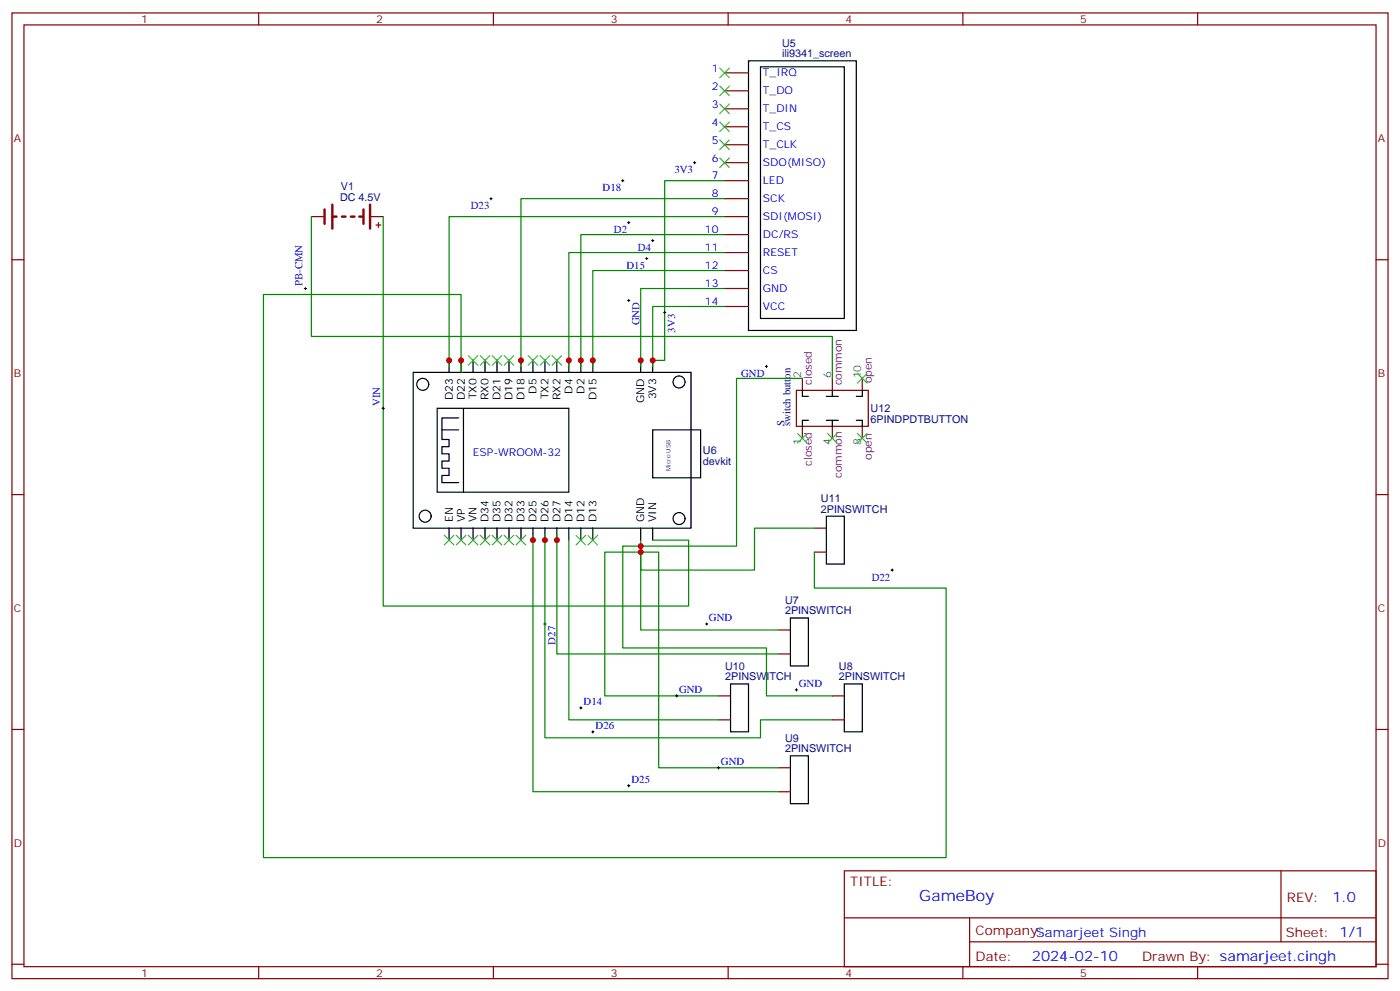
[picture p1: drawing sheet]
<svg xmlns="http://www.w3.org/2000/svg" width="412mm" height="292mm" viewBox="0 0 412 292" stroke-linecap="round" stroke-linejoin="round" font-family="sans-serif">
<g fill="none" stroke="#870000" stroke-width=".35">
<path d="M3.5 3.8h405.4v284.3h-405.4zM7.1 7.3h398.2v277.3h-398.2zM76.2 3.8v3.5M145.3 3.8v3.5M214.5 3.8v3.5M283.6 3.8v3.5M352.8 3.8v3.5M213.4 21.4h7.1M213.4 26.7h7.1M213.4 32h7.1M213.4 37.3h7.1M213.4 42.6h7.1"/>
<path d="M213.4 47.9h7.1M213.4 53.2h7.1M213.4 58.5h7.1M3.5 76.5h3.6M91.7 63.8h3.5M109.4 63.8h3.5M110.8 66.3h1.4M111.5 65.5v1.5M213.4 63.8h7.1M213.4 69.1h7.1M213.4 74.4h7.1M213.4 79.7h7.1"/>
<path d="M405.3 76.5h3.6M213.4 84.9h7.1M213.4 90.2h7.1M236.4 111.4v3.5M245.2 111.4v3.5M254 111.4v3.5M236.4 125.5v3.5M245.2 125.5v3.5M254 125.5v3.5M3.5 145.6h3.6M239.9 155.5h3.5M405.3 145.6h3.6"/>
<path d="M239.9 162.6h3.5M229.3 185.5h3.5M229.3 192.5h3.5M3.5 214.8h3.6M211.7 204.9h3.5M211.7 211.9h3.5M245.2 204.9h3.5M245.2 211.9h3.5M405.3 214.8h3.6M229.3 226.1h3.5M229.3 233.1h3.5M248.7 256.4h156.6v28.2h-156.6z"/>
<path d="M377.3 256.4v20.9M248.7 270.2h156.5M285.6 277.3h119.6M285.6 270.2v14.2M3.5 283.9h3.6M76.2 284.6v3.5M145.3 284.6v3.5M214.5 284.6v3.5M283.6 284.6v3.5M352.8 284.6v3.5M405.3 283.9h3.6"/>
</g>
<g fill="none" stroke="#000" stroke-width=".35">
<path d="M220.5 17.9h31.7v79.4h-31.7zM224 19.7h24.7v74.1h-24.7zM121.7 109.6h81.9v45.9h-81.9zM132.3 106.1v3.5M135.8 106.1v3.5M139.3 106.1v3.5M142.9 106.1v3.5M146.4 106.1v3.5M149.9 106.1v3.5M153.5 106.1v3.5M157 106.1v3.5M160.5 106.1v3.5"/>
<path d="M164 106.1v3.5M167.6 106.1v3.5M171.1 106.1v3.5M174.6 106.1v3.5M188.7 106.1v3.5M192.3 106.1v3.5M236.4 114.9v1.8h1.7M243.4 116.7h1.8M245.2 114.9v1.8M245.2 116.7h1.7M254 114.9v1.8h-1.8M128.8 120.2h38.8v24.7h-38.8z"/>
<path d="M130.2 126.6h4.9M135.1 123h-4.9v6.4h2.1v2.1h-2.1v2.1h2.1v2.1h-2.1v2.2h2.1v2.1h-2.1v2.1h4.9M136.5 120.2v24.7M192.3 126.6h14.1v14.1h-14.1zM238.1 123.8h-1.7v1.7M243.4 123.8h3.5M245.2 123.8v1.7M252.2 123.8h1.8v1.7M132.3 155.5v3.5M135.8 155.5v3.5M139.3 155.5v3.5M142.9 155.5v3.5"/>
<path d="M146.4 155.5v3.5M149.9 155.5v3.5M153.5 155.5v3.5M157 155.5v3.5M160.5 155.5v3.5M164 155.5v3.5M167.6 155.5v3.5M171.1 155.5v3.5M174.6 155.5v3.5M188.7 155.5v3.5M192.3 155.5v3.5M243.4 152h5.3v14.1h-5.3z"/>
<path d="M232.8 182h5.3v14.1h-5.3zM215.2 201.4h5.3v14.1h-5.3zM248.7 201.4h5.3v14.1h-5.3zM232.8 222.5h5.3v14.1h-5.3z"/>
<circle cx="124.5" cy="113.2" r="1.76"/>
<circle cx="200" cy="112.5" r="1.76"/>
<circle cx="125.2" cy="152" r="1.76"/>
<circle cx="200" cy="152.7" r="1.76"/>
</g>
<g fill="none" stroke="#008700" stroke-width=".35">
<path d="M213.4 53.2h-17.6v52.9h-3.5M213.4 58.5h-59.9v49.4M91.7 63.8v35.3h153.5v12.3M112.9 63.8v114.6h89.9v-19.4h-10.5M213.4 79.7h-38.8v28.2M213.4 74.4h-45.8v33.5M213.4 69.1h-42.3v38.8M213.4 63.8h-81.1v44.1M213.4 90.2h-21.1v17.7M213.4 84.9h-24.7v23M135.8 109.6v-22.9h-58.2v165.8h201.1v-79.4h-38.8v-10.5M236.4 111.4h-19.4v49.4h-28.3v-1.8"/>
<path d="M157 157.3v75.8h72.3M160.5 157.3v59.9h63.5v-5.3h21.2M164 157.3v35.2h65.3M167.6 159v52.9h44.1M239.9 155.5h-17.7v12.4h-33.5v-7.1M229.3 185.5h-40.6v-24.7h-5.3v30h42.4v14.1h19.4M211.7 204.9h-33.5v-42.3h15.8v63.5h35.3"/>
</g>
<path d="M95.6 61.7v4.2M97.9 60.3v7M97.9 63.8h1.2M100.7 63.8h1.1M103.4 63.8h1M105.8 63.8h1.1M107.1 61.7v4.2M109 60.3v7" fill="none" stroke="#870000" stroke-width=".71"/>
<path d="M234.6 114.9h21.2v10.6h-21.2z" fill="none" stroke="#600" stroke-width=".35"/>
<g fill="none" stroke="#000" stroke-width=".29">
<path d="M144.3 58.5h.7M144.6 58.1v.7M183.1 53.2h.7M183.4 52.8v.8M204.3 47.9h.7M204.6 47.6v.7M184.9 65.5h.7M185.2 65.2v.7M190.1 76.1h.8M190.5 75.8v.7M191.9 70.8h.7M192.3 70.5v.7"/>
<path d="M89.6 84.9h.7M90 84.6v.7M184.9 88.5h.7M185.2 88.1v.7M195.4 92h.7M195.8 91.7v.7M112.9 119.9v.7M225.4 107.9h.7M225.8 107.5v.7M112.5 120.2h.7M262.5 167.9h.7M262.8 167.5v.7"/>
<path d="M160.2 183.7h.7M160.5 183.4v.7M207.8 183.7h.7M208.1 183.4v.7M170.7 208.4h.7M171.1 208.1v.7M174.3 215.5h.7M174.6 215.1v.7M199 204.9h.7M199.3 204.5v.7M234.2 203.1h.7M234.6 202.8v.7"/>
<path d="M184.9 231.4h.7M185.2 231v.7M211.3 226.1h.7M211.7 225.7v.7"/>
</g>
<g fill="none" stroke="#3c3" stroke-width=".35">
<path d="M212 20l2.8 2.9M212 25.3l2.8 2.9M212 30.6l2.8 2.8M212 35.9l2.8 2.8M214.8 30.6l-2.8 2.8M214.8 20l-2.8 2.9M214.8 25.3l-2.8 2.9M214.8 35.9l-2.8 2.8M212 41.2l2.8 2.8M212 46.5l2.8 2.8M214.8 41.2l-2.8 2.8M214.8 46.5l-2.8 2.8"/>
<path d="M137.9 104.7l2.9 2.8M140.8 104.7l-2.9 2.8M141.5 104.7l2.8 2.8M144.3 104.7l-2.8 2.8M145 104.7l2.8 2.8M147.8 104.7l-2.8 2.8M148.5 104.7l2.8 2.8M151.3 104.7l-2.8 2.8M155.6 104.7l2.8 2.8M158.4 104.7l-2.8 2.8M159.1 104.7l2.8 2.8M161.9 104.7l-2.8 2.8"/>
<path d="M162.6 104.7l2.9 2.8M165.5 104.7l-2.9 2.8M252.6 110l2.8 2.8M255.4 110l-2.8 2.8M234.9 127.6l2.9 2.9M237.8 127.6l-2.9 2.9M243.8 127.6l2.8 2.9M246.6 127.6l-2.8 2.9M252.6 127.6l2.8 2.9M255.4 127.6l-2.8 2.9M130.9 157.6l2.8 2.8M133.7 157.6l-2.8 2.8"/>
<path d="M134.4 157.6l2.8 2.8M137.2 157.6l-2.8 2.8M137.9 157.6l2.9 2.8M140.8 157.6l-2.9 2.8M141.5 157.6l2.8 2.8M144.3 157.6l-2.8 2.8M145 157.6l2.8 2.8M147.8 157.6l-2.8 2.8M148.5 157.6l2.8 2.8M151.3 157.6l-2.8 2.8M152 157.6l2.9 2.8M154.9 157.6l-2.9 2.8"/>
<path d="M169.7 157.6l2.8 2.8M172.5 157.6l-2.8 2.8M173.2 157.6l2.8 2.8M176 157.6l-2.8 2.8"/>
</g>
<g fill="#c00">
<circle cx="192.3" cy="106.1" r=".88"/>
<circle cx="188.7" cy="162.6" r=".88"/>
<circle cx="188.7" cy="106.1" r=".88"/>
<circle cx="174.6" cy="106.1" r=".88"/>
<circle cx="171.1" cy="106.1" r=".88"/>
<circle cx="167.6" cy="106.1" r=".88"/>
<circle cx="153.5" cy="106.1" r=".88"/>
<circle cx="132.3" cy="106.1" r=".88"/>
<circle cx="188.7" cy="160.8" r=".88"/>
<circle cx="135.8" cy="106.1" r=".88"/>
<circle cx="160.5" cy="159" r=".88"/>
<circle cx="157" cy="159" r=".88"/>
<circle cx="164" cy="159" r=".88"/>
</g>
<text font-size="4.6" fill="#00f" x="270.8" y="265.4">GameBoy</text>
<g font-size="4.2" fill="#00f">
<text x="392.5" y="265.7">1.0</text>
<text x="304" y="283">2024-02-10</text>
</g>
<g font-size="3.9" fill="#800">
<text x="250.5" y="261">TITLE:</text>
<text x="379.1" y="265.7">REV:</text>
<text x="287.4" y="275.2">Company:</text>
<text x="378.7" y="275.8">Sheet: 1/1</text>
<text x="287.4" y="282.9">Date:</text>
<text x="336.4" y="282.9">Drawn By: samarjeet.cingh</text>
</g>
<text font-size="3.9" fill="#00f" x="305.2" y="275.8">Samarjeet Singh</text>
<g font-size="3.2" fill="#800">
<text x="41.6" y="6.8">1</text>
<text x="110.8" y="6.8">2</text>
<text x="179.9" y="6.8">3</text>
<text x="249.1" y="6.8">4</text>
<text x="318.2" y="6.8">5</text>
<text x="4.1" y="41.9">A</text>
<text x="405.9" y="41.9">A</text>
<text x="4.1" y="111.1">B</text>
<text x="405.9" y="111.1">B</text>
<text x="4.1" y="180.2">C</text>
<text x="405.9" y="180.2">C</text>
<text x="4.1" y="249.3">D</text>
<text x="405.9" y="249.3">D</text>
<text x="41.6" y="287.6">1</text>
<text x="110.8" y="287.6">2</text>
<text x="179.9" y="287.6">3</text>
<text x="249.1" y="287.6">4</text>
<text x="318.2" y="287.6">5</text>
</g>
<g font-size="3.2" fill="#000080">
<text x="230.4" y="16.9">ili9341_screen</text>
<text x="230.4" y="13.7">U5</text>
<text x="100.2" y="59.2">DC 4.5V</text>
<text x="100.4" y="56">V1</text>
<text x="231.1" y="125.5" transform="rotate(-90 231.1 125.5)">S</text>
<text x="232.8" y="125.5" transform="rotate(-90 232.8 125.5)">switch button</text>
<text x="256.5" y="124.5">6PINDPDTBUTTON</text>
<text x="256.5" y="121.4">U12</text>
<text x="207.1" y="136.9">devkit</text>
<text x="207.1" y="133.7">U6</text>
<text x="241.8" y="147.8">U11</text>
<text x="241.8" y="150.9">2PINSWITCH</text>
<text x="231.3" y="177.8">U7</text>
<text x="231.3" y="180.9">2PINSWITCH</text>
<text x="213.6" y="197.2">U10</text>
<text x="247.1" y="197.2">U8</text>
<text x="213.6" y="200.3">2PINSWITCH</text>
<text x="247.1" y="200.3">2PINSWITCH</text>
<text x="231.3" y="221.5">2PINSWITCH</text>
<text x="231.3" y="218.3">U9</text>
</g>
<g font-size="3.2" fill="#00f">
<text x="209.6" y="21.1">1</text>
<text x="224.7" y="22.5">T_IRQ</text>
<text x="209.6" y="26.4">2</text>
<text x="224.7" y="27.8">T_DO</text>
<text x="209.6" y="31.7">3</text>
<text x="224.7" y="33.1">T_DIN</text>
<text x="209.6" y="37">4</text>
<text x="224.7" y="38.4">T_CS</text>
<text x="209.6" y="42.3">5</text>
<text x="209.6" y="47.6">6</text>
<text x="224.7" y="43.7">T_CLK</text>
<text x="198.7" y="51">3V3</text>
<text x="209.6" y="52.8">7</text>
<text x="224.7" y="49">SDO(MISO)</text>
<text x="177.5" y="56.3">D18</text>
<text x="209.6" y="58.1">8</text>
<text x="224.7" y="54.3">LED</text>
<text x="224.7" y="59.5">SCK</text>
<text x="138.7" y="61.6">D23</text>
<text x="209.6" y="63.4">9</text>
<text x="224.7" y="64.8">SDI(MOSI)</text>
<text x="180.9" y="68.7">D2</text>
<text x="207.6" y="68.7">10</text>
<text x="224.7" y="70.1">DC/RS</text>
<text x="187.9" y="74">D4</text>
<text x="207.6" y="74">11</text>
<text x="224.7" y="75.4">RESET</text>
<text x="184.6" y="79.3">D15</text>
<text x="207.6" y="79.3">12</text>
<text x="224.7" y="80.7">CS</text>
<text x="89.1" y="84.2" transform="rotate(-90 89.1 84.2)">PB-CMN</text>
<text x="207.6" y="84.6">13</text>
<text x="207.6" y="89.9">14</text>
<text x="224.7" y="86">GND</text>
<text x="188.3" y="95.8" transform="rotate(-90 188.3 95.8)">GND</text>
<text x="224.7" y="91.3">VCC</text>
<text x="198.9" y="97.9" transform="rotate(-90 198.9 97.9)">3V3</text>
<text x="218.3" y="111">GND</text>
<text x="112" y="119.5" transform="rotate(-90 112 119.5)">VIN</text>
<text x="139.3" y="134.3">ESP-WROOM-32</text>
<text x="256.8" y="171">D22</text>
<text x="208.8" y="182.8">GND</text>
<text x="163.7" y="189.8" transform="rotate(-90 163.7 189.8)">D27</text>
<text x="235.3" y="202.2">GND</text>
<text x="171.9" y="207.5">D14</text>
<text x="200" y="204">GND</text>
<text x="175.4" y="214.6">D26</text>
<text x="212.4" y="225.2">GND</text>
<text x="186" y="230.5">D25</text>
</g>
<g font-size="3.2" fill="#366">
<text x="236" y="111.4" transform="rotate(-90 236 111.4)">2</text>
<text x="244.8" y="111.4" transform="rotate(-90 244.8 111.4)">6</text>
<text x="253.6" y="111.4" transform="rotate(-90 253.6 111.4)">10</text>
<text x="236" y="131.1" transform="rotate(-90 236 131.1)">1</text>
<text x="244.8" y="131.1" transform="rotate(-90 244.8 131.1)">4</text>
<text x="253.6" y="131.1" transform="rotate(-90 253.6 131.1)">8</text>
</g>
<g font-size="3.2" fill="#606">
<text x="239.2" y="113.3" transform="rotate(-90 239.2 113.3)">closed</text>
<text x="248" y="113.4" transform="rotate(-90 248 113.4)">common</text>
<text x="256.8" y="112.9" transform="rotate(-90 256.8 112.9)">open</text>
<text x="239.2" y="137.2" transform="rotate(-90 239.2 137.2)">closed</text>
<text x="256.8" y="135.4" transform="rotate(-90 256.8 135.4)">open</text>
<text x="248" y="140.7" transform="rotate(-90 248 140.7)">common</text>
</g>
<g font-size="3.2">
<text x="133.3" y="117.9" transform="rotate(-90 133.3 117.9)">D23</text>
<text x="136.9" y="117.9" transform="rotate(-90 136.9 117.9)">D22</text>
<text x="140.4" y="117.6" transform="rotate(-90 140.4 117.6)">TX0</text>
<text x="143.9" y="117.8" transform="rotate(-90 143.9 117.8)">RX0</text>
<text x="147.5" y="117.9" transform="rotate(-90 147.5 117.9)">D21</text>
<text x="151" y="117.9" transform="rotate(-90 151 117.9)">D19</text>
<text x="154.5" y="117.9" transform="rotate(-90 154.5 117.9)">D18</text>
<text x="158" y="115.9" transform="rotate(-90 158 115.9)">D5</text>
<text x="161.6" y="117.6" transform="rotate(-90 161.6 117.6)">TX2</text>
<text x="165.1" y="117.8" transform="rotate(-90 165.1 117.8)">RX2</text>
<text x="168.6" y="115.9" transform="rotate(-90 168.6 115.9)">D4</text>
<text x="172.2" y="115.9" transform="rotate(-90 172.2 115.9)">D2</text>
<text x="175.7" y="117.9" transform="rotate(-90 175.7 117.9)">D15</text>
<text x="189.8" y="118.7" transform="rotate(-90 189.8 118.7)">GND</text>
<text x="193.3" y="117.6" transform="rotate(-90 193.3 117.6)">3V3</text>
<text x="133.3" y="153.7" transform="rotate(-90 133.3 153.7)">EN</text>
<text x="136.9" y="153.7" transform="rotate(-90 136.9 153.7)">VP</text>
<text x="140.4" y="153.7" transform="rotate(-90 140.4 153.7)">VN</text>
<text x="143.9" y="153.7" transform="rotate(-90 143.9 153.7)">D34</text>
<text x="147.5" y="153.7" transform="rotate(-90 147.5 153.7)">D35</text>
<text x="151" y="153.7" transform="rotate(-90 151 153.7)">D32</text>
<text x="154.5" y="153.7" transform="rotate(-90 154.5 153.7)">D33</text>
<text x="158" y="153.7" transform="rotate(-90 158 153.7)">D25</text>
<text x="161.6" y="153.7" transform="rotate(-90 161.6 153.7)">D26</text>
<text x="165.1" y="153.7" transform="rotate(-90 165.1 153.7)">D27</text>
<text x="168.6" y="153.7" transform="rotate(-90 168.6 153.7)">D14</text>
<text x="172.2" y="153.7" transform="rotate(-90 172.2 153.7)">D12</text>
<text x="175.7" y="153.7" transform="rotate(-90 175.7 153.7)">D13</text>
<text x="189.8" y="153.7" transform="rotate(-90 189.8 153.7)">GND</text>
<text x="193.3" y="153.7" transform="rotate(-90 193.3 153.7)">VIN</text>
</g>
<text font-size="1.8" fill="#00f" x="197.5" y="138.6" transform="rotate(-90 197.5 138.6)">Micro USB</text>
</svg>
